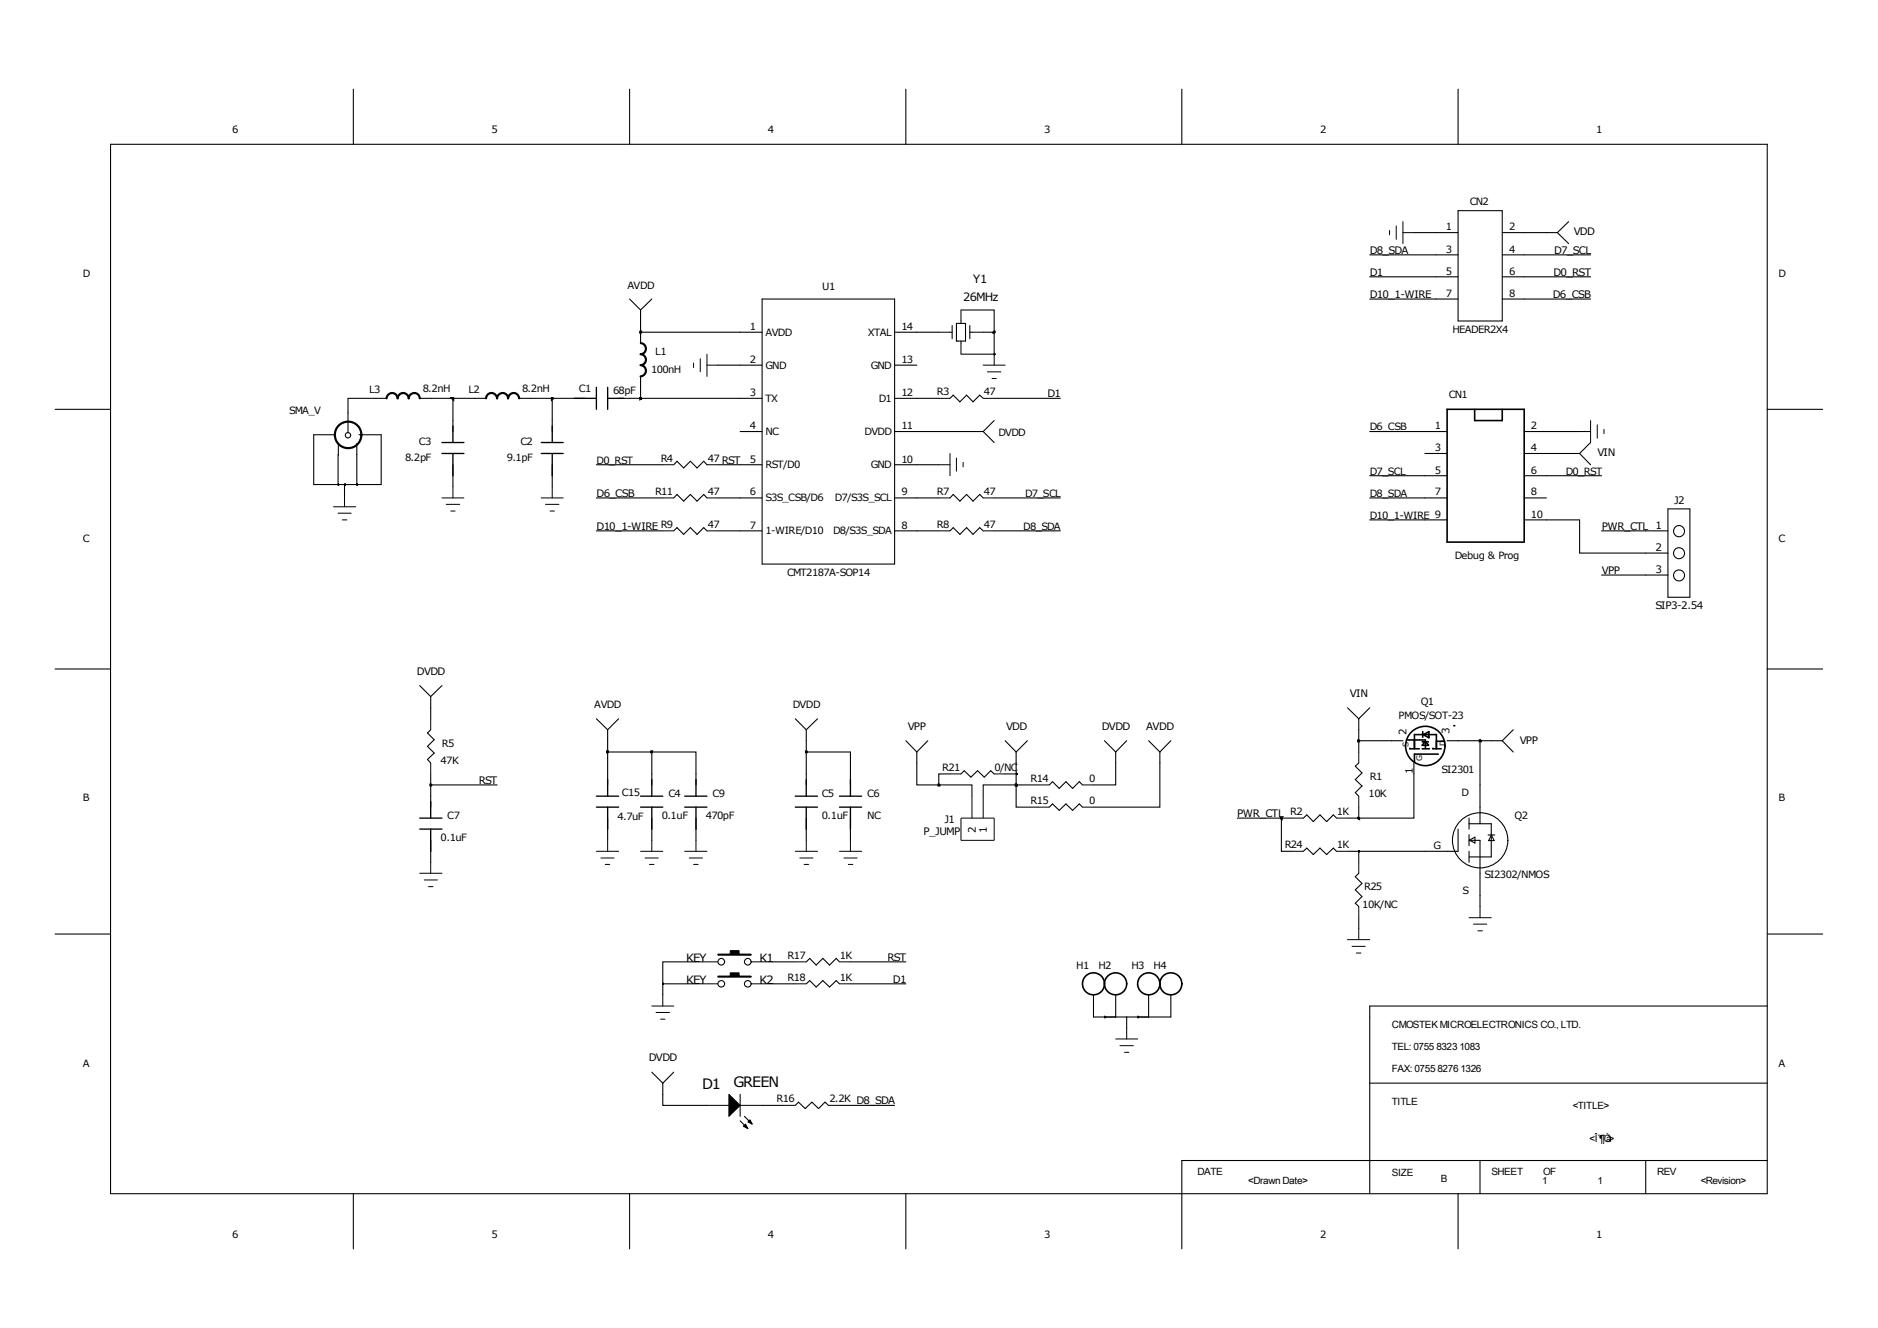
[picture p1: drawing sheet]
<svg xmlns="http://www.w3.org/2000/svg" width="297mm" height="210mm" viewBox="0 0 297 210" stroke-linecap="round" stroke-linejoin="round" font-family="sans-serif">
<g fill="none" stroke="#000" stroke-width=".17">
<path d="M55.9 14.1v8.7M99.6 14.1v8.7M143.3 14.1v8.7M186.9 14.1v8.7M230.6 14.1v8.7M17.5 22.8h262v166h-262zM223.6 36.8h7M230.6 33.3h7v17.5h-7zM237.6 36.8h8.7M246.3 36.8l1.8 1.7M248.1 35.1l-1.8 1.7M99.6 47.3l1.7 1.7"/>
<path d="M101.3 52.5h.1M101.3 52.5h19.2M101.3 49v5.3M101.3 59.5v3.5M103.1 47.3l-1.8 1.7M113.5 57.7h7M120.5 47.3h21v41.9h-21zM141.5 52.5h7M141.5 57.7h3.5M150.2 52.5h.4M150.6 51.5v2.1M151.3 51.1h1.4v2.8h-1.4z"/>
<path d="M152 49h5.2v3.5M152 50.8v.3M152 53.9v.4M152 56h5.2M153.4 52.5h.3M153.4 51.5v2.1M155.5 52.5h1.7M157.2 56h.1M157.2 52.5v3.5M216.6 47.3h14M216.6 40.3h14M216.6 43.8h14"/>
<path d="M237.6 47.3h13.9M237.6 40.3h13.9M237.6 43.8h13.9M8.7 64.7h8.8M53.1 68.7h-3.5v7.9h3.9M53.5 76.6h2.9M53.5 70.2v6.4M54.5 76.6v1.8M56.4 70.1v6.5M56.8 68.7h3.5v7.9h-3.9M61.1 63h-6.1v5.4M66.4 63h10.5"/>
<path d="M71.6 63v5.2M71.6 73.5v3.5M82.1 63h10.5M87.3 63v5.2M87.3 73.5v3.5M94.3 78.7h10.5M94.3 73.5h10.5M97.8 63h22.7M106.6 73.5l.5-.6 1 1.1 1.1-1.1 1 1.1 1.1-1.1 .5 .6M106.6 78.7l.5-.5 1 1 1.1-1 1 1 1.1-1 .5 .5M113.5 78.7h7M113.5 73.5h7"/>
<path d="M117.1 68.2h3.4M141.5 68.2h14M141.5 78.7h7M141.5 63h7M141.5 73.5h7M150.2 78.7l.5-.5 1.1 1 1.1-1 1 1 1-1 .6 .5M150.2 63l.5-.5 1.1 1 1.1-1 1 1 1-1 .6 .5M155.5 68.2l1.7 1.8M157.2 78.7h10.5M157.2 63h10.5M157.2 66.5l-1.7 1.7M216.6 68.2h12.3"/>
<path d="M216.6 75.2h12.3M216.6 78.7h12.3M225.3 71.7h3.6M241 68.2h8.8M241 71.7h8.8M241 75.2h12.3M241 78.7h3.6M249.8 71.7l1.7 1.8M251.5 70l-1.7 1.7M279.5 64.7h8.7M94.3 83.9h10.5M106.6 83.9l.5-.5 1 1.1 1.1-1.1 1 1.1 1.1-1.1 .5 .5"/>
<path d="M113.5 83.9h7M141.5 83.9h7M150.2 83.9l.5-.5 1.1 1.1 1.1-1.1 1 1.1 1-1.1 .6 .5M157.2 83.9h10.5M216.6 82.2h12.3M241 82.2h8.8v5.3h14M253.3 83.9h10.5M253.3 90.9h10.5M263.8 80.5h3.5v13.9h-3.5zM8.7 105.8h8.8M66.4 108.4l1.7 1.8M68.1 110.2v3.5"/>
<path d="M68.1 115.4l-.5 .5 1.1 1.1-1.1 1 1.1 1.1-1.1 1 .5 .5M69.9 108.4l-1.8 1.8M94.3 113.7l1.8 1.7M96.1 115.4v8.7M96.1 118.9h7M97.8 113.7l-1.7 1.7M103.1 118.9h7v5.2M103.1 118.9v5.2M125.8 113.7l1.7 1.7M127.5 118.9h7v5.2M127.5 115.4v8.7M129.3 113.7l-1.8 1.7"/>
<path d="M143.3 117.1l1.7 1.8M145 118.9v5.2h3.5M146.7 117.1l-1.7 1.8M159 117.1l1.7 1.8M160.7 118.9v5.2M162.5 117.1l-1.8 1.8M174.7 117.1l1.7 1.8M176.4 118.9v5.2h-3.5M178.2 117.1l-1.8 1.8M181.7 117.1l1.7 1.8M183.4 118.9v8.7h-10.5M185.2 117.1l-1.8 1.8"/>
<path d="M213.1 111.9l1.8 1.8M214.9 117.1h7M214.9 113.7v5.2M216.6 111.9l-1.7 1.8M228.9 117.1h8.7M234.1 117.1v13.2M237.6 117.1l1.7 1.8M239.3 115.4l-1.7 1.7M279.5 105.8h8.7M68.1 122.4v5.2M68.1 132.9v3.5M68.1 124.1h10.5"/>
<path d="M96.1 129.4v3.5M103.1 129.4v3.5M110.1 129.4v3.5M127.5 129.4v3.5M134.5 129.4v3.5M148.5 124.1h5.2v1.8M150.2 122.4h-1.7v1.7M152 122.4l.5-.5 1 1 1.1-1 1.1 1 1-1 .5 .5M159 122.4h1.7M160.7 124.1h-5.2v1.8M160.7 124.1h.1M160.7 124.1v3.5h3.5"/>
<path d="M160.7 124.1h3.5M165.9 124.1l.6-.5 1 1.1 1.1-1.1 1 1.1 1.1-1.1 .5 .5M165.9 127.6l.6-.5 1 1 1.1-1 1 1 1.1-1 .5 .5M195.7 129.4h8.7M202.6 129.4v5.2h1.8M206.1 129.4l.6-.5 1 1 1-1 1.1 1 1.1-1 .5 .5M206.1 134.6l.6-.5 1 1 1-1 1.1 1 1.1-1 .5 .5M213.1 129.4h1.8M214.9 120.6l-.6 .6 1.1 1-1.1 1.1 1.1 1-1.1 1 .6 .6M214.9 138.1l-.6 .5 1.1 1.1-1.1 1 1.1 1.1-1.1 1 .6 .5M214.9 127.6v1.8M214.9 134.6v1.8"/>
<path d="M223.6 120.6v8.8h-8.7M230.6 131.1v3.5h-17.5M232.3 129.4v1.7M232.3 132v1.7M232.3 134.6v1.8M232.3 130.3h3.5v5.2h-3.5M232.4 132.9l.9 .4v-.9l-1 .5h1.8v10.4M235.3 132h1.1M235.8 132l.5 .9h-.9l.4-.8M8.7 147.7h8.8M104.8 155.6v1.7M104.8 155.6h5.3"/>
<path d="M110.1 152.1h-5.3v3.5M122.3 155.6h3.5M122.3 152.1h3.5M127.5 152.1l.6-.5 1 1 1-1 1.1 1 1-1 .6 .5M127.5 155.6l.6-.5 1 1 1-1 1.1 1 1-1 .6 .5M134.5 155.6h8.8M134.5 152.1h8.8M172.9 157.3v3.5h12.3v-3.5M176.4 157.3v3.5M181.7 157.3v3.5M214.9 145.1v1.8M279.5 159.1h-62.9v29.7"/>
<path d="M279.5 147.7h8.7M103.1 169.5l1.7 1.8M104.8 171.3v3.5h7M106.6 169.5l-1.8 1.8M117.1 177.2l1.2 1.3M117.1 173.1v3.4M117.7 176.5l1.3 1.3M120.5 174.8h3.5M125.8 174.8l.5-.5 1 1 1.1-1 1.1 1 1-1 .5 .5M132.8 174.8h8.7M178.2 160.8v1.8M216.6 171.3h62.9"/>
<path d="M55.9 188.8v8.7M99.6 188.8v8.7M143.3 188.8v8.7M216.6 183.5h.1M230.6 188.8v8.7M234.1 183.5v5.3M260.3 183.5v5.3M279.5 183.5h-92.6v14"/>
<circle cx="55" cy="68.8" r=".43"/>
<circle cx="265.5" cy="84" r=".88"/>
<circle cx="265.5" cy="87.5" r=".87"/>
<circle cx="265.5" cy="91" r=".87"/>
<circle cx="234.1" cy="132.9" r="4.4"/>
<circle cx="114.1" cy="152.1" r=".52"/>
<circle cx="114.1" cy="155.6" r=".52"/>
<circle cx="118.3" cy="152.1" r=".52"/>
<circle cx="118.3" cy="155.6" r=".52"/>
</g>
<g fill="none" stroke="#000" stroke-width=".25">
<path d="M228.9 64.7h12.1v21h-12.1zM233.2 64.7v1.8h4.4v-1.8M222.5 117h2.9v1.2M223 118.3v.1h1.5M223.7 118.4v-2.2h3.5v2.2M224.9 118.4h1.2M224.9 117.3h1M225 115.7v.9M225.1 116.2l.9-.5v1zM225.9 117.8l-.5-.5-.5 .6h1M226.6 118.3v.1h1.3M227.2 117.2h1.3"/>
<path d="M227.5 119.3h-3.8v1.2M229.9 114.8h.1"/>
<circle cx="225.4" cy="118" r="3.1"/>
<circle cx="172.9" cy="155.6" r="1.74"/>
<circle cx="176.4" cy="155.6" r="1.74"/>
<circle cx="181.7" cy="155.6" r="1.75"/>
<circle cx="185.2" cy="155.6" r="1.74"/>
</g>
<g fill="none" stroke="#000" stroke-width=".21">
<path d="M69.9 70h3.5M69.9 71.7h3.5M71.6 67.4v2.6M71.6 71.7v3.5M85.6 70h3.5M85.6 71.7h3.5M87.3 67.4v2.6M87.3 71.7v3.5M90.8 63h3.5M94.3 61.3v3.4M96.1 61.3v3.4M96.1 63h2.6"/>
<path d="M66.4 129.4h3.5M66.4 131.1h3.5M68.1 126.7v2.7M68.1 131.1v3.5M94.3 125.9h3.5M94.3 127.6h3.5M96.1 123.3v2.6M96.1 127.6v3.5M101.3 125.9h3.5M101.3 127.6h3.5M103.1 123.3v2.6M103.1 127.6v3.5"/>
<path d="M108.3 125.9h3.5M108.3 127.6h3.5M110.1 123.3v2.6M110.1 127.6v3.5M125.8 125.9h3.5M125.8 127.6h3.5M127.5 123.3v2.6M127.5 127.6v3.5M132.8 125.9h3.5M132.8 127.6h3.5M134.5 123.3v2.6M134.5 127.6v3.5"/>
</g>
<g fill="none" stroke="#000" stroke-width=".16">
<path d="M219.8 36.4v.7M220.8 35.7v2.1M221.9 36.8h1.7M221.9 35.1v3.4M109.7 57.4v.7M110.7 56.7v2.1M111.8 57.7h1.7M111.8 56v3.5M148.5 52.5h1.7M152 49v1.8M152 54.3v1.7M153.7 52.5h1.8"/>
<path d="M155.5 57.7h3.5M156.2 58.8h2.1M156.9 59.9h.7M157.2 56v1.7M54.5 78.4v1.7M69.9 78.7h3.5M70.6 79.8h2.1M71.6 77v1.7M85.6 78.7h3.5M86.3 79.8h2.1M87.3 77v1.7M104.8 73.5h1.8"/>
<path d="M104.8 78.7h1.8M111.8 73.5h1.7M111.8 78.7h1.7M148.5 73.5h1.7M148.5 78.7h1.7M148.5 63h1.7M150.2 71.7v3.5M151.3 72.4v2.1M152.3 73.1v.7M155.5 78.7h1.7M155.5 63h1.7M249.8 68.2h1.7"/>
<path d="M251.5 66.5v3.5M252.6 67.2v2.1M253.7 67.9v.7M52.7 80.1h3.6M53.5 81.2h2M54.1 82.2h.8M71.3 80.8h.7M87 80.8h.7M104.8 83.9h1.8M111.8 83.9h1.7M148.5 83.9h1.7M155.5 83.9h1.7"/>
<path d="M68.1 113.7v1.7M214.9 118.9v1.7M66.4 138.1h3.5M67.1 139.1h2.1M68.1 136.4v1.7M68.1 120.6v1.8M94.3 134.6h3.5M95 135.7h2.1M95.7 136.7h.7M96.1 132.9v1.7M101.3 134.6h3.5M102 135.7h2.1"/>
<path d="M102.7 136.7h.7M103.1 132.9v1.7M108.3 134.6h3.5M109 135.7h2.1M109.7 136.7h.7M110.1 132.9v1.7M125.8 134.6h3.5M126.5 135.7h2.1M127.2 136.7h.7M127.5 132.9v1.7M132.8 134.6h3.5M133.5 135.7h2.1"/>
<path d="M134.2 136.7h.7M134.5 132.9v1.7M150.2 122.4h1.8M152 129.4h5.2v3.5h-5.2zM153.7 125.9v3.5M155.5 125.9v3.5M157.2 122.4h1.8M164.2 124.1h1.7M164.2 127.6h1.7M171.2 124.1h1.7M171.2 127.6h1.7M204.4 129.4h1.7"/>
<path d="M204.4 134.6h1.7M211.4 129.4h1.7M211.4 134.6h1.7M214.9 125.9v1.7M214.9 136.4v1.7M67.8 140.2h.7M103.1 159.1h3.5M104.8 157.3v1.8M110.1 152.1h3.4M110.1 155.6h3.4M113.5 150.9h2v-.6h1.4v.6h1.9v.1h-5.3zM113.5 154.3h2v-.5h1.4v.5h1.9v.2h-5.3z"/>
<path d="M118.8 152.1h3.5M118.8 155.6h3.5M125.8 152.1h1.7M125.8 155.6h1.7M132.8 152.1h1.7M132.8 155.6h1.7M213.1 148.6h3.5M213.8 149.6h2.1M214.5 150.7h.7M214.9 146.9v1.7M214.9 143.3v1.8M232.3 145.1h3.5"/>
<path d="M233 146.1h2.1M233.7 147.2h.7M234.1 143.3v1.8M103.8 160.1h2.1M104.5 161.2h.7M111.8 174.8h3.5M115.3 173.1l1.8 1.7-1.8 1.7zM117.1 174.8h3.4M117.6 178.1l.3-.3 .4 .7zM118.6 177.1l.4 .7-.7-.4zM124 174.8h1.8M131 174.8h1.8"/>
<path d="M176.4 164.3h3.5M177.1 165.4h2.1M177.8 166.4h.7M178.2 162.6v1.7"/>
</g>
<g fill="#000">
<path d="M113.5 150.9h2v-.6h1.4v.6h1.9v.1h-5.3zM113.5 154.3h2v-.5h1.4v.5h1.9v.2h-5.3zM115.3 173.1l1.8 1.7-1.8 1.7zM117.6 178.1l.3-.3 .4 .7zM118.6 177.1l.4 .7-.7-.4z"/>
<circle cx="178.2" cy="160.8" r=".21"/>
</g>
<g fill="none" stroke="#000" stroke-width=".34">
<path d="M101.3 54.3a.87 .87 0 0 1 .9 .9 .87 .87 0 0 1-.9 .8M101.3 56a.87 .87 0 0 1 .9 .9 .87 .87 0 0 1-.9 .8M101.3 57.7a.89 .89 0 0 1 .9 1 .89 .89 0 0 1-.9 .8M61.1 63a.87 .87 0 0 1 .9-.9 .87 .87 0 0 1 .9 .9M62.9 63a.87 .87 0 0 1 .9-.9 .87 .87 0 0 1 .8 .9 .87 .87 0 0 1 .9-.9 .87 .87 0 0 1 .9 .9M76.9 63a.87 .87 0 0 1 .8-.9 .87 .87 0 0 1 .9 .9 .87 .87 0 0 1 .9-.9 .87 .87 0 0 1 .8 .9 .87 .87 0 0 1 .9-.9 .87 .87 0 0 1 .9 .9"/>
<circle cx="55.1" cy="68.8" r="2.1"/>
</g>
<g fill="none" stroke="#000" stroke-width=".42">
<path d="M101.3 52.5h.1M157.2 56h.1M157.2 52.5h.1M53.5 76.6h.1M54.5 76.6h.1M56.4 76.6h.1M71.6 63h.1M87.4 63h.1M101.3 63h.1M96.1 118.9h.1M103.1 118.9h.1M127.6 118.9h.1"/>
<path d="M214.9 117.1h.1M234.1 117.1h.1M68.2 124.1h.1M148.5 124.1h.1M160.7 124.1h.1M160.7 122.4h.1M202.6 129.4h.1M214.9 129.4h.1M214.9 134.6h.1M104.8 155.6h.1M174.7 160.8h.1M180 160.8h.1"/>
</g>
<g font-size="2.3">
<text x="111" y="172.2">D1</text>
<text x="116" y="171.8">GREEN</text>
</g>
<g font-size="1.8">
<text x="152.3" y="47.7">26MHz</text>
<text x="153.9" y="44.7">Y1</text>
<text x="108.5" y="152.1">KEY</text>
<text x="108.5" y="155.6">KEY</text>
<text x="120.1" y="152.1">K1</text>
<text x="120.1" y="155.6">K2</text>
</g>
<g font-size="1.6">
<text x="36.7" y="21.1">6</text>
<text x="77.7" y="21.1">5</text>
<text x="121.4" y="21.1">4</text>
<text x="165.1" y="21.1">3</text>
<text x="208.8" y="21.1">2</text>
<text x="252.4" y="21.1">1</text>
<text x="232.4" y="32.4">CN2</text>
<text x="216.6" y="40.1">D8_SDA</text>
<text x="228.7" y="36.4">1</text>
<text x="228.7" y="39.9">3</text>
<text x="238.6" y="36.4">2</text>
<text x="238.6" y="39.9">4</text>
<text x="245.8" y="40.1">D7_SCL</text>
<text x="248.9" y="37.2">VDD</text>
<text x="13.1" y="43.8">D</text>
<text x="99.2" y="45.7">AVDD</text>
<text x="130" y="45.9">U1</text>
<text x="216.6" y="43.6">D1</text>
<text x="216.6" y="47.1">D10_1-WIRE</text>
<text x="228.7" y="43.4">5</text>
<text x="228.7" y="46.9">7</text>
<text x="238.6" y="43.4">6</text>
<text x="238.6" y="46.9">8</text>
<text x="245.6" y="47.1">D6_CSB</text>
<text x="245.7" y="43.6">D0_RST</text>
<text x="281.3" y="43.8">D</text>
<text x="118.6" y="52.1">1</text>
<text x="121.1" y="53.1">AVDD</text>
<text x="137.3" y="53.1">XTAL</text>
<text x="142.5" y="52.1">14</text>
<text x="229.7" y="52.7">HEADER2X4</text>
<text x="103" y="59">100nH</text>
<text x="103.6" y="56.2">L1</text>
<text x="118.6" y="57.4">2</text>
<text x="121.1" y="58.3">GND</text>
<text x="137.7" y="58.3">GND</text>
<text x="142.5" y="57.4">13</text>
<text x="45.7" y="65.5">SMA_V</text>
<text x="58.4" y="62.1">L3</text>
<text x="66.8" y="62">8.2nH</text>
<text x="74.1" y="62.1">L2</text>
<text x="82.6" y="62">8.2nH</text>
<text x="91.5" y="62">C1</text>
<text x="96.9" y="62.3">68pF</text>
<text x="118.6" y="62.6">3</text>
<text x="121.1" y="63.5">TX</text>
<text x="139" y="63.5">D1</text>
<text x="142.5" y="62.6">12</text>
<text x="148.2" y="62.5">R3</text>
<text x="155.6" y="62.5">47</text>
<text x="165.7" y="62.8">D1</text>
<text x="229.1" y="63">CN1</text>
<text x="66.2" y="70.3">C3</text>
<text x="82.3" y="70.3">C2</text>
<text x="118.6" y="67.9">4</text>
<text x="121.1" y="68.8">NC</text>
<text x="136.7" y="68.8">DVDD</text>
<text x="142.5" y="67.9">11</text>
<text x="157.9" y="68.9">DVDD</text>
<text x="216.6" y="68.1">D6_CSB</text>
<text x="226.9" y="67.9">1</text>
<text x="226.9" y="71.4">3</text>
<text x="242.1" y="71.4">4</text>
<text x="242.1" y="67.9">2</text>
<text x="64.1" y="72.8">8.2pF</text>
<text x="80.1" y="72.8">9.1pF</text>
<text x="94.3" y="73.3">D0_RST</text>
<text x="104.5" y="73">R4</text>
<text x="111.9" y="73">47 RST</text>
<text x="118.6" y="73.1">5</text>
<text x="121.1" y="74">RST/D0</text>
<text x="137.7" y="74">GND</text>
<text x="142.5" y="73.1">10</text>
<text x="216.6" y="75">D7_SCL</text>
<text x="226.9" y="74.9">5</text>
<text x="242.1" y="74.9">6</text>
<text x="247.6" y="75">D0_RST</text>
<text x="252.6" y="72.2">VIN</text>
<text x="94.3" y="83.8">D10_1-WIRE R9</text>
<text x="94.3" y="78.5">D6_CSB</text>
<text x="103.6" y="78.3">R11</text>
<text x="111.9" y="78.3">47</text>
<text x="111.9" y="83.5">47</text>
<text x="118.6" y="78.3">6</text>
<text x="118.6" y="83.6">7</text>
<text x="121.1" y="79.3">S3S_CSB/D6</text>
<text x="132" y="79.3">D7/S3S_SCL</text>
<text x="142.5" y="78.3">9</text>
<text x="142.5" y="83.6">8</text>
<text x="148.2" y="83.5">R8</text>
<text x="148.2" y="78.3">R7</text>
<text x="155.6" y="83.5">47</text>
<text x="155.6" y="78.3">47</text>
<text x="161.8" y="83.8">D8_SDA</text>
<text x="162.1" y="78.5">D7_SCL</text>
<text x="216.6" y="78.5">D8_SDA</text>
<text x="216.6" y="82">D10_1-WIRE 9</text>
<text x="226.9" y="78.3">7</text>
<text x="242.1" y="81.9">10</text>
<text x="242.1" y="78.3">8</text>
<text x="253.3" y="83.8">PWR_CTL</text>
<text x="261.8" y="83.6">1</text>
<text x="264.8" y="79.7">J2</text>
<text x="13.1" y="85.7">C</text>
<text x="121.1" y="84.5">1-WIRE/D10</text>
<text x="131.8" y="84.5">D8/S3S_SDA</text>
<text x="230.1" y="88.4">Debug &amp; Prog</text>
<text x="261.8" y="87.1">2</text>
<text x="281.3" y="85.7">C</text>
<text x="124.5" y="91">CMT2187A-SOP14</text>
<text x="253.3" y="90.8">VPP</text>
<text x="261.8" y="90.6">3</text>
<text x="261.8" y="96.3">SIP3-2.54</text>
<text x="65.9" y="106.7">DVDD</text>
<text x="94" y="111.9">AVDD</text>
<text x="125.4" y="111.9">DVDD</text>
<text x="213.5" y="110.1">VIN</text>
<text x="221.2" y="113.7">PMOS/SOT-23</text>
<text x="224.7" y="111.5">Q1</text>
<text x="69.9" y="118.1">R5</text>
<text x="143.6" y="115.4">VPP</text>
<text x="159.1" y="115.4">VDD</text>
<text x="174.3" y="115.4">DVDD</text>
<text x="181.3" y="115.4">AVDD</text>
<text x="222.4" y="116.2" transform="rotate(-90 222.4 116.2)">2</text>
<text x="229.2" y="116.1" transform="rotate(-90 229.2 116.1)">3</text>
<text x="240.3" y="117.7">VPP</text>
<text x="69.7" y="120.9">47K</text>
<text x="75.7" y="123.9">RST</text>
<text x="98.3" y="125.9">C15</text>
<text x="149" y="121.9">R21</text>
<text x="157.3" y="121.9">0/NC</text>
<text x="163" y="123.6">R14</text>
<text x="172.2" y="123.6">0</text>
<text x="216.6" y="123.3">R1</text>
<text x="223.5" y="122.5" transform="rotate(-90 223.5 122.5)">1</text>
<text x="228" y="122.2">SI2301</text>
<text x="231.2" y="125.8">D</text>
<text x="13.1" y="126.7">B</text>
<text x="70.7" y="129.5">C7</text>
<text x="97.7" y="129.6">4.7uF</text>
<text x="104.7" y="129.4">0.1uF</text>
<text x="105.7" y="126.1">C4</text>
<text x="111.6" y="129.4">470pF</text>
<text x="112.7" y="126.1">C9</text>
<text x="130" y="126.1">C5</text>
<text x="130" y="129.4">0.1uF</text>
<text x="137.1" y="126.1">C6</text>
<text x="137.1" y="129.4">NC</text>
<text x="149.4" y="130.1">J1</text>
<text x="154.3" y="131.7" transform="rotate(-90 154.3 131.7)">2</text>
<text x="156.1" y="131.7" transform="rotate(-90 156.1 131.7)">1</text>
<text x="163" y="127.2">R15</text>
<text x="172.2" y="127.2">0</text>
<text x="195.7" y="129.2">PWR_CTL R2</text>
<text x="211.4" y="128.9">1K</text>
<text x="216.4" y="126.1">10K</text>
<text x="239.5" y="129.5">Q2</text>
<text x="281.3" y="126.7">B</text>
<text x="69.7" y="132.9">0.1uF</text>
<text x="146.1" y="132.1">P_JUMP</text>
<text x="203.2" y="134.1">R24</text>
<text x="211.4" y="134.1">1K</text>
<text x="226.7" y="134.3">G</text>
<text x="215.4" y="143.6">10K/NC</text>
<text x="215.7" y="140.8">R25</text>
<text x="231.3" y="141.4">S</text>
<text x="234.8" y="138.8">SI2302/NMOS</text>
<text x="124.6" y="151.6">R17</text>
<text x="124.6" y="155.1">R18</text>
<text x="132.8" y="151.6">1K</text>
<text x="132.8" y="155.1">1K</text>
<text x="140.3" y="151.9">RST</text>
<text x="141.2" y="155.4">D1</text>
<text x="170.2" y="153.2">H1</text>
<text x="173.7" y="153.2">H2</text>
<text x="179" y="153.2">H3</text>
<text x="182.4" y="153.2">H4</text>
<text x="102.6" y="167.8">DVDD</text>
<text x="220.1" y="166.1">TEL: 0755 8323 1083</text>
<text x="220.1" y="162.6">CMOSTEK MICROELECTRONICS CO., LTD.</text>
<text x="13.1" y="168.7">A</text>
<text x="220.1" y="169.5">FAX: 0755 8276 1326</text>
<text x="281.3" y="168.7">A</text>
<text x="122.8" y="174.3">R16</text>
<text x="131.2" y="174.3">2.2K D8_SDA</text>
<text x="220.1" y="174.8">TITLE</text>
<text x="248.7" y="175.3">&lt;TITLE&gt;</text>
<text x="189.4" y="185.8">DATE</text>
<text x="220.1" y="186">SIZE</text>
<text x="235.9" y="185.8">SHEET</text>
<text x="244.1" y="185.8">OF</text>
<text x="251.4" y="180.5">&lt;Î´¶¨Ò</text>
<text x="254" y="180.5">å&gt;</text>
<text x="262.1" y="185.8">REV</text>
<text x="197.4" y="187.2">&lt;Drawn Date&gt;</text>
<text x="227.9" y="186.9">B</text>
<text x="243.9" y="187.2">1</text>
<text x="252.6" y="187.2">1</text>
<text x="269" y="187.2">&lt;Revision&gt;</text>
<text x="36.7" y="195.7">6</text>
<text x="77.7" y="195.7">5</text>
<text x="121.4" y="195.7">4</text>
<text x="165.1" y="195.7">3</text>
<text x="208.8" y="195.7">2</text>
<text x="252.4" y="195.7">1</text>
</g>
<g font-size="1.2">
<text x="222.7" y="118.1" transform="rotate(-90 222.7 118.1)">S</text>
<text x="228.6" y="118" transform="rotate(-90 228.6 118)">D</text>
<text x="224.9" y="120.3" transform="rotate(-90 224.9 120.3)">G</text>
</g>
</svg>
